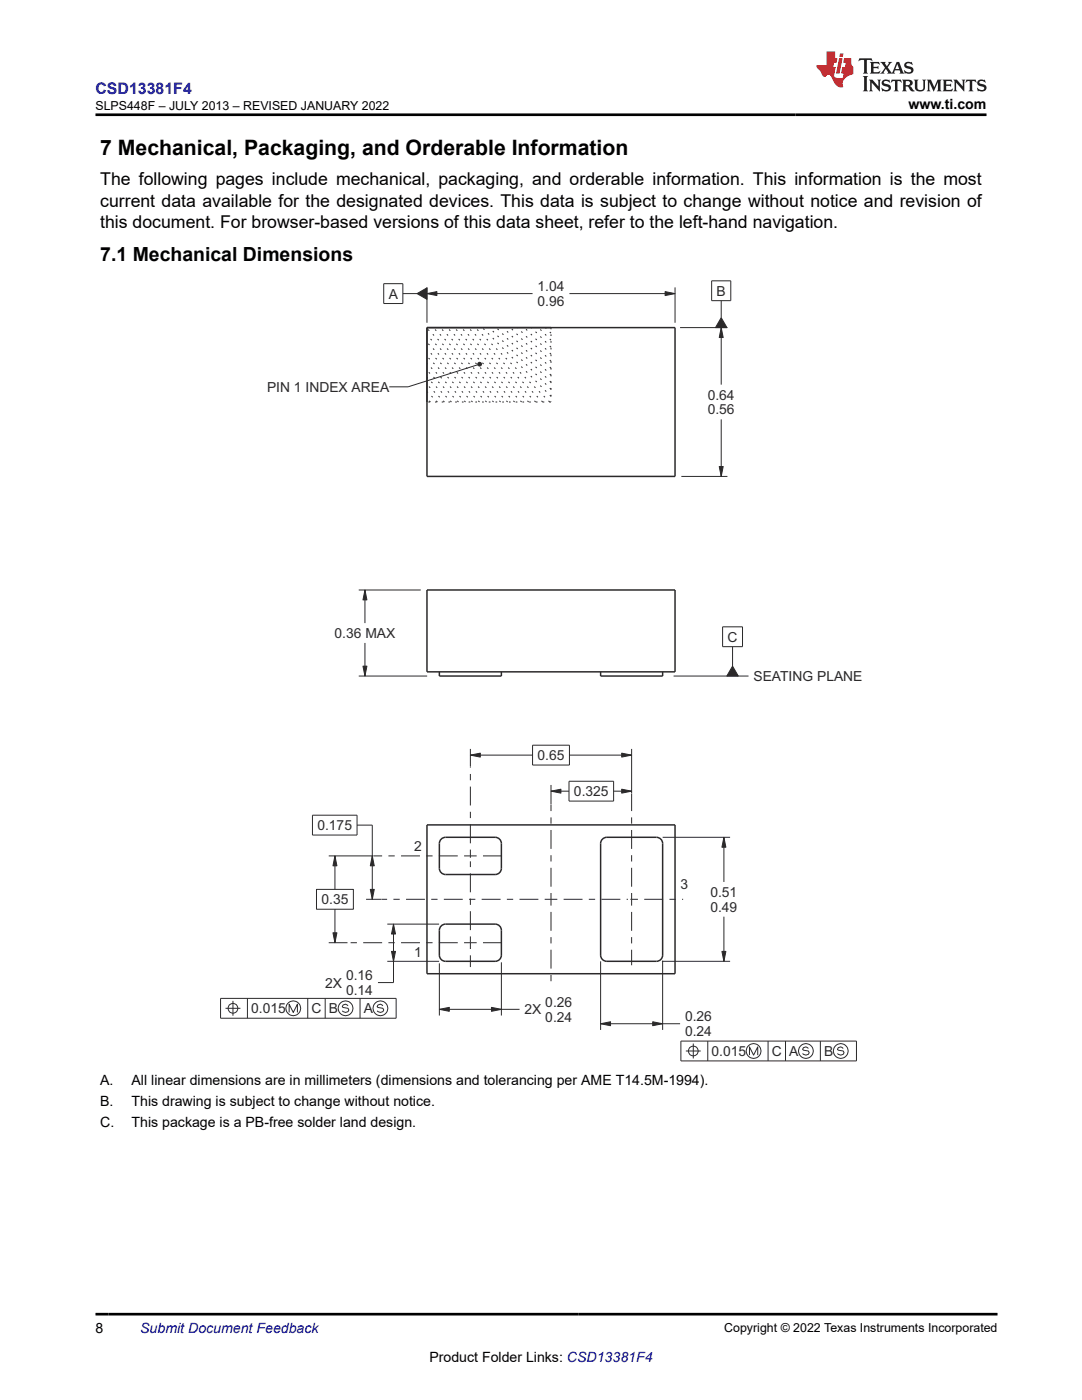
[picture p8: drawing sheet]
<svg xmlns="http://www.w3.org/2000/svg" width="216mm" height="279mm" viewBox="0 0 216 279" stroke-linecap="round" stroke-linejoin="round" font-family="sans-serif">
<path d="M146.2 132.9l1.1 2h-2.3z" fill="#2b292a"/>
<path d="M146.2 132.9l1.1 2h-2.3z" fill="none" stroke="#2b292a" stroke-width=".2"/>
<path d="M66.8 170.8l.4 2h-.8z" fill="#2b292a"/>
<path d="M66.8 170.8l.4 2h-.8z" fill="none" stroke="#2b292a" stroke-width=".2"/>
<path d="M66.4 186.2h.8l-.4 1.9z" fill="#2b292a"/>
<path d="M66.4 186.2h.8l-.4 1.9z" fill="none" stroke="#2b292a" stroke-width=".2"/>
<path d="M78.5 184.4l.4 2h-.8z" fill="#2b292a"/>
<path d="M78.5 184.4l.4 2h-.8z" fill="none" stroke="#2b292a" stroke-width=".2"/>
<path d="M78.1 189.9h.8l-.4 2z" fill="#2b292a"/>
<path d="M78.1 189.9h.8l-.4 2z" fill="none" stroke="#2b292a" stroke-width=".2"/>
<path d="M87.7 201.4l2-.4v.8z" fill="#2b292a"/>
<path d="M87.7 201.4l2-.4v.8z" fill="none" stroke="#2b292a" stroke-width=".2"/>
<path d="M98.1 201l1.9 .4-1.9 .4z" fill="#2b292a"/>
<path d="M98.1 201l1.9 .4-1.9 .4z" fill="none" stroke="#2b292a" stroke-width=".2"/>
<path d="M72.4 132.9h.8l-.4 2z" fill="#2b292a"/>
<path d="M72.4 132.9h.8l-.4 2z" fill="none" stroke="#2b292a" stroke-width=".2"/>
<path d="M72.8 117.7l.4 2h-.8z" fill="#2b292a"/>
<path d="M72.8 117.7l.4 2h-.8z" fill="none" stroke="#2b292a" stroke-width=".2"/>
<path d="M109.9 157.9l2-.4v.8z" fill="#2b292a"/>
<path d="M109.9 157.9l2-.4v.8z" fill="none" stroke="#2b292a" stroke-width=".2"/>
<path d="M124.1 157.5l1.9 .4-1.9 .4z" fill="#2b292a"/>
<path d="M124.1 157.5l1.9 .4-1.9 .4z" fill="none" stroke="#2b292a" stroke-width=".2"/>
<path d="M119.8 204.3l2-.4v.8z" fill="#2b292a"/>
<path d="M119.8 204.3l2-.4v.8z" fill="none" stroke="#2b292a" stroke-width=".2"/>
<path d="M130.2 203.9l2 .4-2 .4z" fill="#2b292a"/>
<path d="M130.2 203.9l2 .4-2 .4z" fill="none" stroke="#2b292a" stroke-width=".2"/>
<path d="M144 189.9h.8l-.4 2z" fill="#2b292a"/>
<path d="M144 189.9h.8l-.4 2z" fill="none" stroke="#2b292a" stroke-width=".2"/>
<path d="M144.4 167.1l.4 2h-.8z" fill="#2b292a"/>
<path d="M144.4 167.1l.4 2h-.8z" fill="none" stroke="#2b292a" stroke-width=".2"/>
<path d="M74.3 170.8l.4 2h-.8z" fill="#2b292a"/>
<path d="M74.3 170.8l.4 2h-.8z" fill="none" stroke="#2b292a" stroke-width=".2"/>
<path d="M73.9 177.5h.8l-.4 2z" fill="#2b292a"/>
<path d="M73.9 177.5h.8l-.4 2z" fill="none" stroke="#2b292a" stroke-width=".2"/>
<path d="M93.9 150.7l1.9-.4v.8z" fill="#2b292a"/>
<path d="M93.9 150.7l1.9-.4v.8z" fill="none" stroke="#2b292a" stroke-width=".2"/>
<path d="M124.1 150.3l1.9 .4-1.9 .4z" fill="#2b292a"/>
<path d="M124.1 150.3l1.9 .4-1.9 .4z" fill="none" stroke="#2b292a" stroke-width=".2"/>
<path d="M83.2 58.6l2-1.1v2.2z" fill="#2b292a"/>
<path d="M83.2 58.6l2-1.1v2.2z" fill="none" stroke="#2b292a" stroke-width=".2"/>
<path d="M132.7 58.2l2 .4-2 .4z" fill="#2b292a"/>
<path d="M132.7 58.2l2 .4-2 .4z" fill="none" stroke="#2b292a" stroke-width=".2"/>
<path d="M85.2 58.6l2-.4v.8z" fill="#2b292a"/>
<path d="M85.2 58.6l2-.4v.8z" fill="none" stroke="#2b292a" stroke-width=".2"/>
<path d="M143.9 63.4l1.2 2h-2.3z" fill="#2b292a"/>
<path d="M143.9 63.4l1.2 2h-2.3z" fill="none" stroke="#2b292a" stroke-width=".2"/>
<path d="M143.5 93.1h.8l-.4 2z" fill="#2b292a"/>
<path d="M143.5 93.1h.8l-.4 2z" fill="none" stroke="#2b292a" stroke-width=".2"/>
<path d="M143.9 65.4l.4 2h-.8z" fill="#2b292a"/>
<path d="M143.9 65.4l.4 2h-.8z" fill="none" stroke="#2b292a" stroke-width=".2"/>
<path d="M95.3 72.5l.3-.2 .4 .1 .1 .3-.1 .3-.4 .1-.3-.2z" fill="#2b292a"/>
<g fill="none" stroke="#2b292a" stroke-width=".2">
<path d="M76.6 56.6h3.8v4h-3.8zM80.4 58.6h2.8M85.2 57.4v7M85.2 58.6h21.1M113.6 58.6h21.1M134.7 57.4v7M142 56h3.8v4h-3.8zM95.3 72.8l-13.9 4.4h-3.7M95.3 72.5l.3-.2 .4 .1 .1 .3-.1 .3-.4 .1-.3-.2zM135.7 65.4h9.4M143.9 60v3.4M143.9 65.4v11.4"/>
<path d="M136 95.1h9.1M143.9 83.7v11.4M71.6 117.7h12.4M72.8 117.7v6.7M71.6 134.9h13.6M72.8 128.3v6.6M134.4 134.9h15M144.2 125.1h4v4h-4zM146.2 129.1v3.8M93.9 149.5v3.5M93.9 150.7h12.4M106.3 148.7h7.3v4h-7.3z"/>
<path d="M109.9 156.7v3.8M109.9 157.9h3.6M113.5 155.9h8.9v4h-8.9zM113.6 150.7h12.4M122.4 157.9h3.6M126 149.5v8.8M62.3 162.7h8.9v4h-8.9zM63.2 177.5h7.3v4h-7.3zM65.6 170.8h8.8M66.8 170.8v6.7M71.2 164.7h3.1v14.8M73 179.5h3"/>
<path d="M132.2 167.1h13.5M144.4 167.1v8.9M44 199.2h35v4h-35zM46.5 199.7v3M49.4 199.2v4M61.4 199.2v4M64.9 199.2v4M65.6 188.1h3.7M66.8 181.5v6.6M71.8 199.2v4M77.3 191.9h10.3M77.3 184.4h10.3"/>
<path d="M78.5 184.4v11.7h-3.1M87.7 192.3v10.4M100 192.1v10.6M119.8 191.9v13.6M132.1 191.9h13.6M132.2 191.7v13.8M144.4 182.9v9M45 201.2h3M57.7 202.1v-1.7l.8 1.7 .8-1.7v1.7M69.4 200.7l-.4-.3-.5 .2-.2 .3 .2 .2 .9 .1 .2 .4-.2 .3-.4 .2-.7-.4M76.4 200.7l-.5-.3-.5 .2-.2 .3 .2 .2 1 .1 .2 .4-.2 .3-.5 .2-.7-.4M87.7 201.4h16"/>
<path d="M119.8 204.3h15.9M135.9 207.8h35v3.9h-35zM136.9 209.8h2.9M138.3 208.3v2.9M141.2 207.8v3.9M149.5 210.6v-1.7l.9 1.7 .8-1.7v1.7M153.3 207.8v3.9M156.7 207.8v3.9M161.3 209.3l-.5-.4-.5 .2-.2 .3 .2 .2 1 .2 .2 .3-.2 .3-.5 .2-.7-.4M163.7 207.8v3.9M168.3 209.3l-.5-.4-.5 .2-.2 .3 .2 .2 1 .2 .1 .3-.1 .3-.5 .2-.7-.4"/>
<circle cx="46.5" cy="201.2" r=".98"/>
<circle cx="58.5" cy="201.2" r="1.48"/>
<circle cx="68.9" cy="201.2" r="1.48"/>
<circle cx="75.9" cy="201.2" r="1.48"/>
<circle cx="138.3" cy="209.7" r=".98"/>
<circle cx="150.4" cy="209.8" r="1.48"/>
<circle cx="160.8" cy="209.8" r="1.48"/>
<circle cx="167.8" cy="209.8" r="1.48"/>
</g>
<path d="M85.2 65.4h49.5v29.7h-49.5zM85.2 117.7h49.5v16.4h-49.5zM87.7 134.1v.8h12.3v-.8M119.8 134.1v.8h12.4v-.8M85.2 164.6h49.5v29.7h-49.5zM87.9 167.6l.6-.4 .4-.1h9.9a1.24 1.24 0 0 1 1.2 1.2v5a1.24 1.24 0 0 1-1.2 1.2h-9.9a1.24 1.24 0 0 1-1.2-1.2v-5zM120.1 167.6l.6-.4 .4-.1h9.9a1.24 1.24 0 0 1 1.2 1.2v22.3a1.24 1.24 0 0 1-1.2 1.3h-9.9a1.24 1.24 0 0 1-1.3-1.3v-22.3zM87.9 184.9l.6-.4 .4-.1h9.9a1.24 1.24 0 0 1 1.2 1.3v4.9a1.24 1.24 0 0 1-1.2 1.3h-9.9a1.24 1.24 0 0 1-1.2-1.3v-4.9z" fill="none" stroke="#2b292a" stroke-width=".3"/>
<g fill="none" stroke="#2b292a" stroke-width=".2" stroke-dasharray=".3 1" stroke-linecap="butt">
<path d="M109.9 65.4v14.8M109.9 79.1l-13.7-13.7M109.9 77.7l-12.3-12.3M109.9 76.3l-10.9-10.9M109.9 74.9l-9.5-9.5M109.9 73.5l-8.1-8.1M109.9 72.1l-6.7-6.7M109.9 70.7l-5.3-5.3M109.9 69.3l-3.9-3.9M109.9 67.9l-2.5-2.5M109.9 66.5l-1.1-1.1M85.9 80.2l-.7-.7"/>
<path d="M87.3 80.2l-2.1-2.1M88.7 80.2l-3.5-3.5M90.1 80.2l-4.9-4.9M91.5 80.2l-6.3-6.3M92.9 80.2l-7.7-7.7M94.3 80.2l-9.1-9.1M95.7 80.2l-10.5-10.5M97.1 80.2l-11.9-11.9M98.5 80.2l-13.3-13.3M99.9 80.2l-14.7-14.7M101.3 80.2l-14.9-14.8M102.7 80.2l-14.9-14.8"/>
<path d="M104.1 80.2l-14.9-14.8M105.5 80.2l-14.9-14.8M106.9 80.2l-14.9-14.8M108.3 80.2l-14.9-14.8M109.7 80.2l-14.9-14.8M109.9 80.2h-24.7"/>
</g>
<g fill="none" stroke="#2b292a" stroke-width=".2" stroke-dasharray="1.3 1.3 3.8 1.3" stroke-linecap="butt">
<path d="M93.9 170.8v.4M93.9 170.8v-17.7M93.9 170.8h-19.4M93.9 170.8h7.2M109.9 179.5v16.3M109.9 179.5v-18.9M109.9 179.5h-33.8M109.9 179.5h15.4M126 179.5h-.2M126 179.5h10.3M126 179.5v13.1M126 179.5v-21.1"/>
<path d="M93.9 188.1v4.9M93.9 188.1v-16.2M93.9 188.1h-24.5M93.9 188.1h6.9"/>
</g>
<path d="M171.5 11.6l-.2 .6 .5-.2h.6v.1v2.2l-.2 .4h1l-.2-.4v-2.2v-.1h.5l.5 .2-.1-.6zM173.6 12.4l.2 .3v1.6l-.2 .4h1.9l.1-.6a1.08 1.08 0 0 1-1.3 .2v-.7h.6l.4 .2v-.7l-.4 .2h-.6v-.5l.2-.2a1 1 0 0 1 1 .3l-.1-.5zM175.7 12.4l.9 1.1-1 1.2h.9l-.2-.2 .5-.8 .4 .8-.2 .2h1.6l-.2-.2 .2-.5h.9l.1 .5-.1 .2h.9l-.2-.4-.8-1.9h-.5l-.9 2.1-.9-1.1 .9-1h-.8l.2 .2-.4 .6-.4-.6 .2-.2zM179 12.8l.4 1h-.7zM180.7 12.5a.65 .65 0 0 0-.2 .7 .65 .65 0 0 0 .6 .5l.6 .1 .1 .3a.79 .79 0 0 1-.7 .4 .79 .79 0 0 1-.7-.5l.1 .7 .2-.1a.93 .93 0 0 0 1.1 0 .93 .93 0 0 0 .4-.9 1.46 1.46 0 0 0-1.2-.6l-.1-.3a1.09 1.09 0 0 1 1.2 .2l-.2-.6-.1 .1-.5-.2zM172.2 15.2l.2 .4v2.2l-.2 .4h1l-.2-.4v-2.2l.2-.4zM173.4 15.9l.2 .4v1.5l-.2 .4h.8l-.3-.4 .1-1.3 1.6 1.8v-2l.2-.4h-.7l.1 .2 .1 1.1-1.2-1.3zM176.2 16a.65 .65 0 0 0-.2 .8 .65 .65 0 0 0 .6 .4l.6 .2 .1 .2a.79 .79 0 0 1-.7 .4 .79 .79 0 0 1-.7-.5l.1 .7 .2-.1a.93 .93 0 0 0 1.1 .1 .93 .93 0 0 0 .4-1 1.46 1.46 0 0 0-1.2-.5l-.1-.4a1.09 1.09 0 0 1 1.2 .2l-.1-.6-.2 .1-.5-.1zM177.9 15.9l-.1 .6a.63 .63 0 0 1 .8-.3v1.6l-.3 .4h1l-.2-.4v-1.6a.66 .66 0 0 1 .8 .3l-.1-.6zM180 15.9l.2 .4v1.5l-.2 .4h1l-.2-.2-.1-.7h.5l.1 .2a.79 .79 0 0 0 1.2 .6l-1-.9a.61 .61 0 0 0 .6-.6 .61 .61 0 0 0-.5-.7zM180.8 16.2h.1a.47 .47 0 0 1 .5 .1 .47 .47 0 0 1 .1 .5l-.1 .1-.7 .1zM182.3 15.9l.2 .2a2.27 2.27 0 0 0 .4 2 1.04 1.04 0 0 0 1.7-.7v-1.3l.2-.2h-.8l.2 .4v1.1a.6 .6 0 0 1-.6 .6 .6 .6 0 0 1-.6-.6v-1.1l.3-.4zM184.9 15.9l.2 .4v1.5l-.2 .4h.8l-.3-.4v-1.4l.9 1.9 .9-1.9v1.4l-.3 .4h1l-.2-.4v-1.5l.2-.4h-.8l-.7 1.5-.6-1.5zM188.1 15.9l.2 .4v1.5l-.2 .4h1.9l.1-.6a1.09 1.09 0 0 1-1.3 .2v-.7h.6l.4 .2v-.6l-.4 .2h-.6v-.6l.2-.1a1.01 1.01 0 0 1 1 .3l-.1-.6zM190.2 15.9l.3 .4v1.5l-.3 .4h.8l-.2-.4v-1.3l1.6 1.8v-2l.2-.4h-.7l.2 .2v1.1l-1.2-1.3zM192.8 15.9l-.1 .6a.63 .63 0 0 1 .8-.3v1.6l-.3 .4h1l-.2-.4v-1.6a.66 .66 0 0 1 .8 .3l-.1-.6zM195.2 16a.65 .65 0 0 0-.2 .8 .65 .65 0 0 0 .6 .4l.6 .2 .2 .2a.79 .79 0 0 1-.7 .4 .79 .79 0 0 1-.7-.5l.1 .7 .2-.1a.93 .93 0 0 0 1 .1 .93 .93 0 0 0 .5-1 1.46 1.46 0 0 0-1.3-.5v-.4a1.09 1.09 0 0 1 1.2 .2l-.2-.6-.2 .1-.5-.1z" fill="#231f20"/>
<path d="M164.9 10.3v2.7h-2l.1 .4 .8 1a.95 .95 0 0 0 1 .9 .59 .59 0 0 1 .5-.4 .59 .59 0 0 1 .5 .3l.4 .8a1.59 1.59 0 0 0 2.1 1.4 1.61 1.61 0 0 1 1-2.3l1-.3-.1-1.5a1.59 1.59 0 0 1-.3-1.7h-1.5l-.2 .9h.6l-.2 .9h-.5l-.2 .9v.3l.4 .1-.1 .9h-.7a.73 .73 0 0 1-1-.7l.3-1.5h-.5l.1-.9h.5l.2-.9h-.5v-1.3zM167.4 11.6l-.6 3.1h.7l.6-3.1zM167.6 10.7l-.1 .6h.7l.1-.6z" fill="#ed1c24"/>
<path d="M19 22.9h177.8M19 262.3h180" fill="none" stroke="#000" stroke-width=".53"/>
<text font-size="4.2" x="20" y="30.9">7 Mechanical, Packaging, and Orderable Information</text>
<text font-size="3.9" x="20" y="52.1">7.1 Mechanical Dimensions</text>
<g font-size="3.5">
<text x="20" y="41.2">current data available for the designated devices. This data is subject to change without notice and revision of</text>
<text x="20" y="37">The following pages include mechanical, packaging, and orderable information. This information is the most</text>
<text x="20" y="45.5">this document. For browser-based versions of this data sheet, refer to the left-hand navigation.</text>
</g>
<text font-size="3.2" fill="#00f" x="19" y="18.7">CSD13381F4</text>
<g font-size="2.8">
<text x="181.3" y="21.8">www.ti.com</text>
<text x="20" y="216.5">A.</text>
<text x="20" y="220.7">B.</text>
<text x="26.3" y="216.5">All linear dimensions are in millimeters (dimensions and tolerancing per AME T14.5M-1994).</text>
<text x="26.3" y="220.7">This drawing is subject to change without notice.</text>
<text x="20" y="225">C.</text>
<text x="26.3" y="225">This package is a PB-free solder land design.</text>
<text x="19" y="266.1">8</text>
<text x="85.7" y="271.7">Product Folder Links: CSD13381F4</text>
</g>
<g font-size="2.8" fill="#2b292a">
<text x="77.6" y="59.6">A</text>
<text x="107.3" y="58.1">1.04</text>
<text x="143" y="59">B</text>
<text x="107.3" y="61.1">0.96</text>
<text x="53.3" y="78.2">PIN 1 INDEX AREA</text>
<text x="141.2" y="79.7">0.64</text>
<text x="141.2" y="82.7">0.56</text>
<text x="66.8" y="127.3">0.36 MAX</text>
<text x="145.2" y="128.1">C</text>
<text x="150.4" y="135.9">SEATING PLANE</text>
<text x="107.3" y="151.7">0.65</text>
<text x="114.5" y="158.9">0.325</text>
<text x="63.3" y="165.7">0.175</text>
<text x="82.6" y="169.8">2</text>
<text x="135.8" y="177.4">3</text>
<text x="141.8" y="179">0.51</text>
<text x="64.1" y="180.5">0.35</text>
<text x="141.8" y="182">0.49</text>
<text x="82.6" y="191.1">1</text>
<text x="64.9" y="197.1">2X</text>
<text x="69" y="195.6">0.16</text>
<text x="50.1" y="202.2">0.015</text>
<text x="62.1" y="202.2">C B</text>
<text x="69" y="198.6">0.14</text>
<text x="72.6" y="202.2">A</text>
<text x="104.7" y="202.4">2X</text>
<text x="108.8" y="200.9">0.26</text>
<text x="108.8" y="203.9">0.24</text>
<text x="136.7" y="203.8">0.26</text>
<text x="136.7" y="206.8">0.24</text>
<text x="142" y="210.7">0.015</text>
<text x="154" y="210.7">C A</text>
<text x="164.4" y="210.7">B</text>
</g>
<text font-size="2.8" fill="#00f" x="28" y="266.1">Submit Document Feedback</text>
<g font-size="2.5">
<text x="19" y="21.9">SLPS448F – JULY 2013 – REVISED JANUARY 2022</text>
<text x="144.5" y="265.8">Copyright © 2022 Texas Instruments Incorporated</text>
</g>
</svg>
